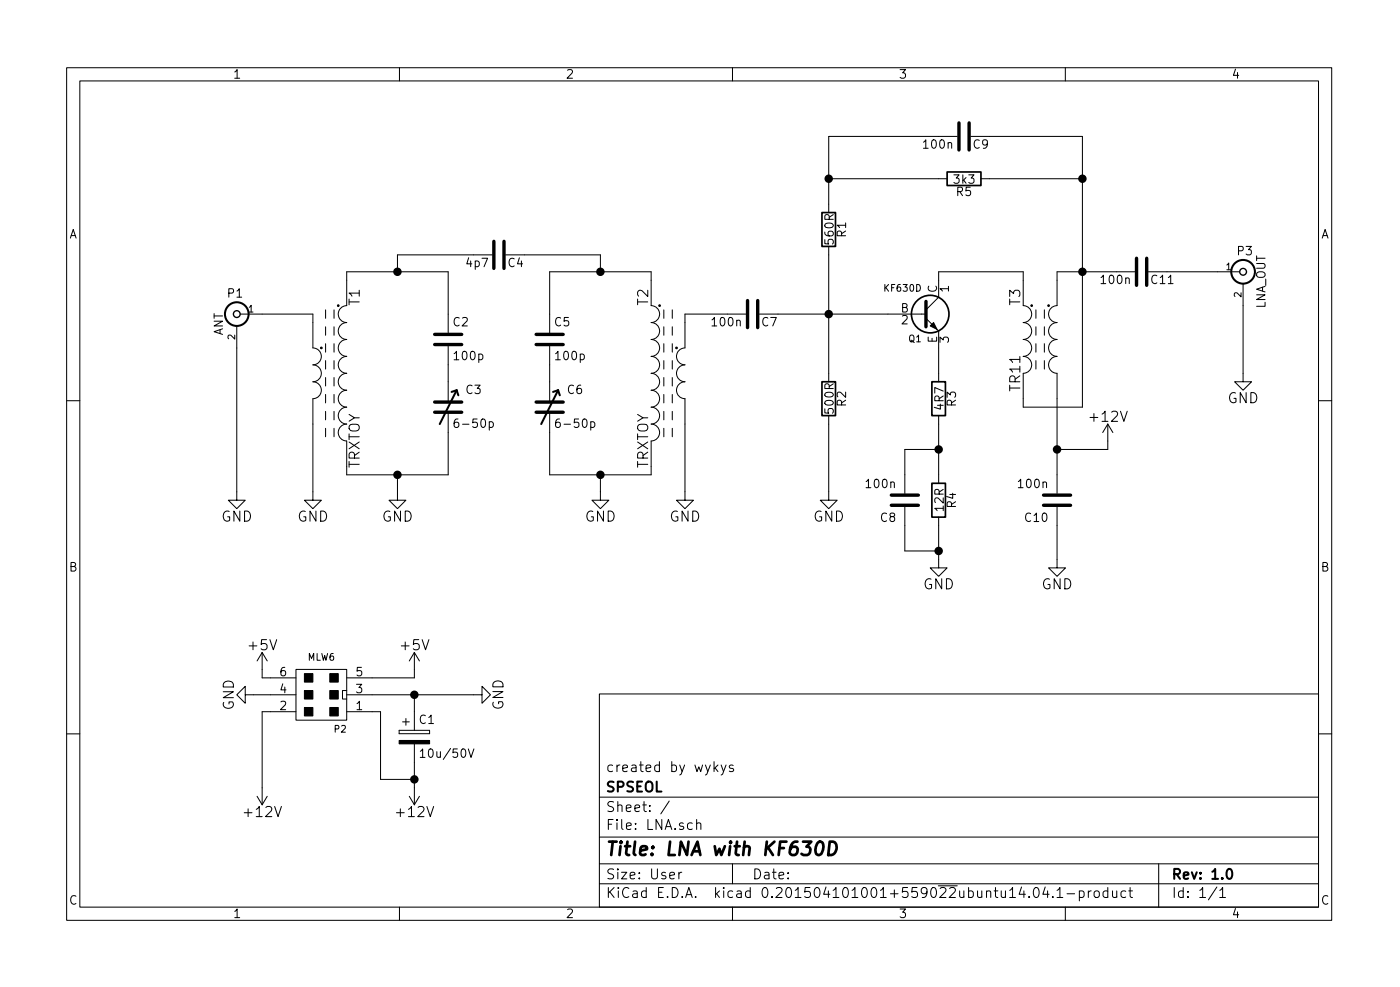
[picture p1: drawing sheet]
<svg xmlns="http://www.w3.org/2000/svg" width="210mm" height="148mm" viewBox="0 0 210 148" stroke-linecap="round" stroke-linejoin="round" font-family="sans-serif">
<g fill="none" stroke="#000" stroke-width=".15">
<path d="M10 10.2h190v128h-190zM12 12.1h186v124.1h-186zM60 10.2v1.9M110 10.2v1.9M160 10.2v1.9M73.9 38.3h-14.2v2.5M78.7 38.3h11.5v2.5M124.5 37v20.3M124.5 26.8h17.7M143.8 20.5h-19.3v11.4M147.3 26.8h15.3M148.6 20.5h14v40.6h-8.9v-5.1a1.27 1.27 0 0 0 1.2-1.2 1.27 1.27 0 0 0-1.2-1.3 1.27 1.27 0 0 0 1.2-1.3 1.27 1.27 0 0 0-1.2-1.2 1.27 1.27 0 0 0 1.2-1.3 1.27 1.27 0 0 0-1.2-1.3 1.27 1.27 0 0 0 1.2-1.2 1.27 1.27 0 0 0-1.2-1.3v-5.1h-12.7v3.8l-1.9 1.9"/>
<path d="M35.6 48.9v26.2h1.2l-1.2 1.3-1.3-1.3h1.3M36.1 47.2h10.9v5a1.27 1.27 0 0 1 1.3 1.3 1.27 1.27 0 0 1-1.3 1.3 1.27 1.27 0 0 1 1.3 1.2 1.27 1.27 0 0 1-1.3 1.3 1.27 1.27 0 0 1 1.3 1.3 1.27 1.27 0 0 1-1.3 1.3v15.2h1.3l-1.3 1.3-1.3-1.3h1.3M48.9 46.5v1.3M48.9 49.1v1.2M48.9 51.6v1.3M48.9 54.1v1.3M48.9 56.7v1.2M48.9 59.2v1.3M50.2 46.5v1.3M50.2 49.1v1.2M50.2 51.6v1.3M50.2 54.1v1.3"/>
<path d="M50.2 56.7v1.2M50.2 59.2v1.3M67.3 49.9v-9.1h-15.2v5.1a1.27 1.27 0 0 0-1.3 1.3 1.27 1.27 0 0 0 1.3 1.2 1.27 1.27 0 0 0-1.3 1.3 1.27 1.27 0 0 0 1.3 1.3 1.27 1.27 0 0 0-1.3 1.2 1.27 1.27 0 0 0 1.3 1.3 1.27 1.27 0 0 0-1.3 1.3 1.27 1.27 0 0 0 1.3 1.2 1.27 1.27 0 0 0-1.3 1.3 1.27 1.27 0 0 0 1.3 1.3 1.27 1.27 0 0 0-1.3 1.3 1.27 1.27 0 0 0 1.3 1.2 1.27 1.27 0 0 0-1.3 1.3 1.27 1.27 0 0 0 1.3 1.3 1.27 1.27 0 0 0-1.3 1.2 1.27 1.27 0 0 0 1.3 1.3v5.1h15.2v-9.4M67.3 52v8.4M82.5 49.9v-9.1h15.3v5.1a1.27 1.27 0 0 1 1.3 1.3 1.27 1.27 0 0 1-1.3 1.2 1.27 1.27 0 0 1 1.3 1.3 1.27 1.27 0 0 1-1.3 1.3 1.27 1.27 0 0 1 1.3 1.2 1.27 1.27 0 0 1-1.3 1.3 1.27 1.27 0 0 1 1.3 1.3 1.27 1.27 0 0 1-1.3 1.2 1.27 1.27 0 0 1 1.3 1.3 1.27 1.27 0 0 1-1.3 1.3 1.27 1.27 0 0 1 1.3 1.3 1.27 1.27 0 0 1-1.3 1.2 1.27 1.27 0 0 1 1.3 1.3 1.27 1.27 0 0 1-1.3 1.3 1.27 1.27 0 0 1 1.3 1.2 1.27 1.27 0 0 1-1.3 1.3v5.1h-15.3v-9.4M82.5 52v8.4M99.7 46.5v1.3M99.7 49.1v1.2M99.7 51.6v1.3M99.7 54.1v1.3M99.7 56.7v1.2M99.7 59.2v1.3"/>
<path d="M101 46.5v1.3M101 49.1v1.2M101 51.6v1.3M101 54.1v1.3M101 56.7v1.2M101 59.2v1.3M112 47.2h-9.1v5a1.27 1.27 0 0 0-1.3 1.3 1.27 1.27 0 0 0 1.3 1.3 1.27 1.27 0 0 0-1.3 1.2 1.27 1.27 0 0 0 1.3 1.3 1.27 1.27 0 0 0-1.3 1.3 1.27 1.27 0 0 0 1.3 1.3v15.2h1.2l-1.2 1.3-1.3-1.3h1.3M116.8 47.2h22.3M139.1 47.8l1.9 1.9v7.6M155.6 46.5v1.3M155.6 49.1v1.2M155.6 51.6v1.3"/>
<path d="M155.6 54.1v1.3M156.8 46.5v1.3M156.8 49.1v1.2M156.8 51.6v1.3M156.8 54.1v1.3M170.4 40.8h-11.7v5.1a1.27 1.27 0 0 0-1.2 1.3 1.27 1.27 0 0 0 1.2 1.2 1.27 1.27 0 0 0-1.2 1.3 1.27 1.27 0 0 0 1.2 1.3 1.27 1.27 0 0 0-1.2 1.2 1.27 1.27 0 0 0 1.2 1.3 1.27 1.27 0 0 0-1.2 1.3 1.27 1.27 0 0 0 1.2 1.2v18.1M175.3 40.8h10.9M186.7 42.6v14.7h1.3l-1.3 1.3-1.3-1.3h1.3M10 60.2h2M48.9 61.8v1.2M48.9 64.3v1.3M50.2 61.8v1.2"/>
<path d="M50.2 64.3v1.3M59.7 71.3v3.8h1.3l-1.3 1.3-1.3-1.3h1.3M68.8 62.9a.47 .47 0 0 0-.6 .5l.1 .7 .4 .1 .2-.2v-.4l-.1-.2h-.4l-.2 .2M73.5 63.4l.3-.1 .3 .3v.3l-.1 .2-.2 .1-.3-.1M84 62.9a.47 .47 0 0 0-.6 .5l.1 .7 .4 .1 .2-.2 .1-.4-.2-.2h-.3l-.3 .2M88.7 63.4l.4-.1 .2 .3v.3l-.1 .2-.1 .1-.4-.1M90.2 71.3v3.8h1.2l-1.2 1.3-1.3-1.3h1.3M99.7 61.8v1.2M99.7 64.3v1.3M101 61.8v1.2M101 64.3v1.3M124.5 62.4v12.7h1.2l-1.2 1.3-1.3-1.3h1.3"/>
<path d="M135.9 76.1v6.6h5.1M141 77.6v7.7h1.2l-1.2 1.2-1.3-1.2h1.3M141 62.4v10.2M141 67.5h-5.1v6.6M158.7 76.1v9.2h1.3l-1.3 1.2-1.2-1.2h1.2M166.4 63.7v3.8h-7.7M166.4 63.7l-.8 1.2M166.4 63.7l.7 1.2M198 60.2h2M39.4 98v3.8h5M39.4 98l-.8 1.2M39.4 98l.7 1.2"/>
<path d="M62.2 98v3.8h-10.1M62.2 98l-.7 1.2M62.2 98l.8 1.2M10 110.2h2M36.8 104.3v-1.3l-1.2 1.3 1.2 1.3v-1.3h7.6M38.6 119.5l.8 1.3M40.1 119.5l-.7 1.3M44.4 100.5h7.7v7.6h-7.7zM44.4 106.8h-5v14M52.1 103.7h-.7v1.2h.7M52.1 104.3h20.3v-1.3l1.3 1.3-1.3 1.3v-1.3M52.1 106.8h5v10.2h5.1"/>
<path d="M59.9 109.6v.5zM59.9 110.1h4.6zM59.9 109.6h4.6zM60.5 108.4h1zM61 107.9v1zM61.5 119.5l.7 1.3M62.2 104.3v5.3M62.2 111.7v9.1M63 119.5l-.8 1.3M63.1 112.8l.4-.4v1.3M63.1 113.7h.7M64.5 109.6v.5z"/>
<path d="M70.3 112.4l.4 1.3 .5-1.3M90 104.2h108v32h-108zM90 119.7h108M107.4 115.3l.4 .5M107.8 114.8l-.6 .6M108.3 114.8l.4 1M109 114.8l-.5 1.4-.2 .1M110.1 114.9a.37 .37 0 0 0-.6 .1l.1 .3 .5 .1 .1 .2-.2 .2h-.5M198 110.2h2M60 136.2v2M90 132.7h108M90 129.7h108"/>
<path d="M90 125.7h108M100.5 120.3l-1.3 1.9M102 130.9v1M102.4 130.9l-.3 .1-.1 .2M104.6 123.7a.38 .38 0 0 1 .7 0v.8M104.6 123v1.5M110 129.7v3M110 136.2v2M155.3 133.4a.35 .35 0 0 1 .4-.2 .35 .35 0 0 1 .3 .3 .77 .77 0 0 1-.5 1.2 .9 .9 0 0 1-.2-1.3zM157 133.2l-.4 1h1M157.3 133.7v1M158.1 134.6l.1 .1h-.1h-.1l.1-.1v.1"/>
<path d="M158.7 133.7l.5-.5v1.5M158.7 134.7h.9M160 136.2v2M160.2 134.2h1.2M162.1 133.8a.48 .48 0 0 1 .6 .1l.1 .1-.1 .6a.48 .48 0 0 1-.6 .1M162.1 133.7v1.5M163.4 133.7v1M163.9 133.7l-.3 .1-.2 .2M164.4 133.9a.41 .41 0 0 1 .7 .1v.5a.41 .41 0 0 1-.4 .2 .41 .41 0 0 1-.4-.2zM166.4 133.8l-.5-.1-.2 .3v.6l.2 .1h.5M166.4 133.2v1.5M167.1 133.7l.1 1a.4 .4 0 0 0 .5-.1"/>
<path d="M167.7 133.7v1M169.1 133.8l-.5-.1-.2 .3v.6l.2 .1h.5M169.5 133.7h.6M169.7 133.2v1.3l.2 .2h.2M174 129.7v6.5M182.8 133.2l-1.3 1.9M183.2 133.7l.4-.5v1.5M183.2 134.7h.8"/>
</g>
<g fill="none" stroke="#000" stroke-width=".3">
<path d="M68.6 58.6l-2.6 5.1M68.6 58.6l-.8 .2M68.6 58.6l.2 .7M83.8 58.6l-2.5 5.1M83.8 58.6l-.7 .2M83.8 58.6l.3 .7M184.4 130.6a.35 .35 0 0 1 .3-.2 .35 .35 0 0 1 .3 .3 .77 .77 0 0 1-.4 1.2 .9 .9 0 0 1-.2-1.3z"/>
<circle cx="35.6" cy="47.2" r="1.78"/>
<circle cx="186.7" cy="40.8" r="1.78"/>
</g>
<path d="M122.8 126.6a.46 .46 0 0 1 .5-.3 .46 .46 0 0 1 .3 .4 1.19 1.19 0 0 1-.7 1.7l-.2-.1a1.5 1.5 0 0 1 .1-1.7zM124.6 126.3h.5a1.03 1.03 0 0 1 .2 1.8l-.4 .3h-.5z" fill="none" stroke="#000" stroke-width=".41"/>
<g fill="#000" stroke="#000" stroke-width=".15">
<path d="M139.7 48.9l.5-.5 .5 1zM45.7 101.1h1.3v1.3h-1.3zM45.7 103.7h1.3v1.2h-1.3zM45.7 106.2h1.3v1.3h-1.3zM49.5 101.1h1.3v1.3h-1.3zM49.5 103.7h1.3v1.2h-1.3zM49.5 106.2h1.3v1.3h-1.3zM59.9 111.2h4.6v.5h-4.6z"/>
<circle cx="48.3" cy="52.2" r=".13"/>
<circle cx="50.8" cy="45.9" r=".13"/>
<circle cx="99.1" cy="45.9" r=".13"/>
<circle cx="101.6" cy="52.2" r=".13"/>
<circle cx="154.9" cy="45.9" r=".13"/>
<circle cx="157.5" cy="45.9" r=".13"/>
</g>
<g fill="none" stroke="#000" stroke-width=".25">
<path d="M123.4 31.9h2.1v5.1h-2.1zM142.2 25.8h5.1v2h-5.1zM123.4 57.3h2.1v5.1h-2.1zM140 57.3h2v5.1h-2zM140 72.6h2v5h-2z"/>
<circle cx="139.7" cy="47.2" r="2.82"/>
</g>
<g fill="none" stroke="#000" stroke-width=".51">
<path d="M144 18.4v4.1M145.5 18.4v4.1M74.2 36.2v4.1M75.7 36.2v4.1M170.7 38.8v4M172.2 38.8v4M65.3 51.7h4M65.3 50.2h4M80.5 51.7h4.1M80.5 50.2h4.1M112.3 45.1v4.1M113.8 45.1v4.1"/>
<path d="M139.1 45.2v3.9M65.3 61.9h4M65.3 60.4h4M80.5 61.9h4.1M80.5 60.4h4.1M133.9 74.3h4M133.9 75.9h4M156.7 74.3h4.1M156.7 75.9h4.1"/>
</g>
<g fill="none" stroke="#000" stroke-width=".2">
<circle cx="35.6" cy="47.2" r=".51"/>
<circle cx="186.7" cy="40.8" r=".51"/>
</g>
<g fill="#000" stroke="#000" stroke-width=".25">
<circle cx="124.5" cy="26.8" r=".51"/>
<circle cx="162.6" cy="26.8" r=".51"/>
<circle cx="59.7" cy="40.8" r=".51"/>
<circle cx="90.2" cy="40.8" r=".51"/>
<circle cx="124.5" cy="47.2" r=".51"/>
<circle cx="162.6" cy="40.8" r=".51"/>
<circle cx="59.7" cy="71.3" r=".51"/>
<circle cx="90.2" cy="71.3" r=".51"/>
<circle cx="141" cy="67.5" r=".51"/>
<circle cx="158.8" cy="67.5" r=".51"/>
<circle cx="141" cy="82.7" r=".51"/>
<circle cx="62.2" cy="104.3" r=".51"/>
<circle cx="62.2" cy="117" r=".51"/>
</g>
<text font-size="2.8" x="91" y="128.5">Title: LNA with KF630D</text>
<g font-size="2.1">
<text x="54" y="45.9" transform="rotate(-90 54 45.9)">T1</text>
<text x="97.4" y="45.9" transform="rotate(-90 97.4 45.9)">T2</text>
<text x="153.2" y="45.9" transform="rotate(-90 153.2 45.9)">T3</text>
<text x="153.2" y="58.6" transform="rotate(-90 153.2 58.6)">TR11</text>
<text x="163.9" y="63.3">+12V</text>
<text x="184.3" y="60.5">GND</text>
<text x="54" y="70.5" transform="rotate(-90 54 70.5)">TRXTOY</text>
<text x="97.4" y="70.5" transform="rotate(-90 97.4 70.5)">TRXTOY</text>
<text x="33.2" y="78.3">GND</text>
<text x="44.6" y="78.3">GND</text>
<text x="57.3" y="78.3">GND</text>
<text x="87.8" y="78.3">GND</text>
<text x="100.5" y="78.3">GND</text>
<text x="122.1" y="78.3">GND</text>
<text x="138.6" y="88.5">GND</text>
<text x="156.4" y="88.5">GND</text>
<text x="37.5" y="97.6">+5V</text>
<text x="60.3" y="97.6">+5V</text>
<text x="35.1" y="106.7" transform="rotate(-90 35.1 106.7)">GND</text>
<text x="75.6" y="106.6" transform="rotate(-90 75.6 106.6)">GND</text>
<text x="91" y="118.9">SPSEOL</text>
<text x="91" y="115.9">created by wykys</text>
<text x="36.9" y="122.7">+12V</text>
<text x="59.7" y="122.7">+12V</text>
<text x="91" y="124.6">File: LNA.sch</text>
<text x="91" y="121.9">Sheet: /</text>
<text x="91" y="134.8">KiCad E.D.A. kicad 0.201504101001+559022ubuntu14.04.1-product</text>
<text x="91" y="132">Size: User</text>
<text x="113" y="132">Date:</text>
<text x="176" y="132">Rev: 1.0</text>
<text x="176" y="134.8">Id: 1/1</text>
</g>
<g font-size="1.8">
<text x="35" y="11.8">1</text>
<text x="85" y="11.8">2</text>
<text x="135" y="11.8">3</text>
<text x="185" y="11.8">4</text>
<text x="138.8" y="22.3">100n</text>
<text x="146.2" y="22.3">C9</text>
<text x="143.3" y="27.6">3k3</text>
<text x="143.7" y="29.4">R5</text>
<text x="10.4" y="35.8">A</text>
<text x="127.1" y="35.6" transform="rotate(-90 127.1 35.6)">R1</text>
<text x="198.4" y="35.8">A</text>
<text x="70.1" y="40.1">4p7</text>
<text x="76.3" y="40.1">C4</text>
<text x="125.2" y="36.5" transform="rotate(-90 125.2 36.5)">560R</text>
<text x="185.9" y="38.3">P3</text>
<text x="34.2" y="44.7">P1</text>
<text x="135.3" y="46.9">B</text>
<text x="140.7" y="44" transform="rotate(-90 140.7 44)">C</text>
<text x="142.5" y="43.8" transform="rotate(-90 142.5 43.8)">1</text>
<text x="165.5" y="42.6">100n</text>
<text x="172.9" y="42.6">C11</text>
<text x="190" y="46.5" transform="rotate(-90 190 46.5)">LNA_OUT</text>
<text x="33.5" y="50.5" transform="rotate(-90 33.5 50.5)">ANT</text>
<text x="68.1" y="49">C2</text>
<text x="83.3" y="49">C5</text>
<text x="107.1" y="49">100n</text>
<text x="114.4" y="49">C7</text>
<text x="135.4" y="48.7">2</text>
<text x="140.7" y="51.5" transform="rotate(-90 140.7 51.5)">E</text>
<text x="142.5" y="51.4" transform="rotate(-90 142.5 51.4)">3</text>
<text x="68.3" y="54.1">100p</text>
<text x="70" y="59.1">C3</text>
<text x="83.6" y="54.1">100p</text>
<text x="85.2" y="59.1">C6</text>
<text x="68.8" y="64.2">6-50p</text>
<text x="84" y="64.2">6-50p</text>
<text x="125.2" y="61.9" transform="rotate(-90 125.2 61.9)">500R</text>
<text x="127.1" y="61" transform="rotate(-90 127.1 61)">R2</text>
<text x="141.7" y="61.5" transform="rotate(-90 141.7 61.5)">4R7</text>
<text x="143.6" y="61" transform="rotate(-90 143.6 61)">R3</text>
<text x="130.2" y="73.3">100n</text>
<text x="141.7" y="76.7" transform="rotate(-90 141.7 76.7)">12R</text>
<text x="143.6" y="76.2" transform="rotate(-90 143.6 76.2)">R4</text>
<text x="153.1" y="73.3">100n</text>
<text x="132.3" y="78.3">C8</text>
<text x="154" y="78.3">C10</text>
<text x="10.4" y="85.8">B</text>
<text x="198.4" y="85.8">B</text>
<text x="42.1" y="101.5">6</text>
<text x="53.5" y="101.5">5</text>
<text x="42.1" y="106.6">2</text>
<text x="42.1" y="104">4</text>
<text x="53.5" y="106.6">1</text>
<text x="53.5" y="104">3</text>
<text x="63" y="108.7">C1</text>
<text x="63.8" y="113.7">10u/50V</text>
<text x="10.4" y="135.8">C</text>
<text x="35" y="137.8">1</text>
<text x="85" y="137.8">2</text>
<text x="135" y="137.8">3</text>
<text x="185" y="137.8">4</text>
<text x="198.4" y="135.8">C</text>
</g>
<g font-size="1.4">
<text x="184.1" y="40.5">1</text>
<text x="37.3" y="46.9">1</text>
<text x="132.9" y="43.8">KF630D</text>
<text x="186.4" y="44.6" transform="rotate(-90 186.4 44.6)">2</text>
<text x="35.3" y="51" transform="rotate(-90 35.3 51)">2</text>
<text x="136.5" y="51.4">Q1</text>
<text x="46.2" y="99.2">MLW6</text>
<text x="50.2" y="110">P2</text>
</g>
</svg>
